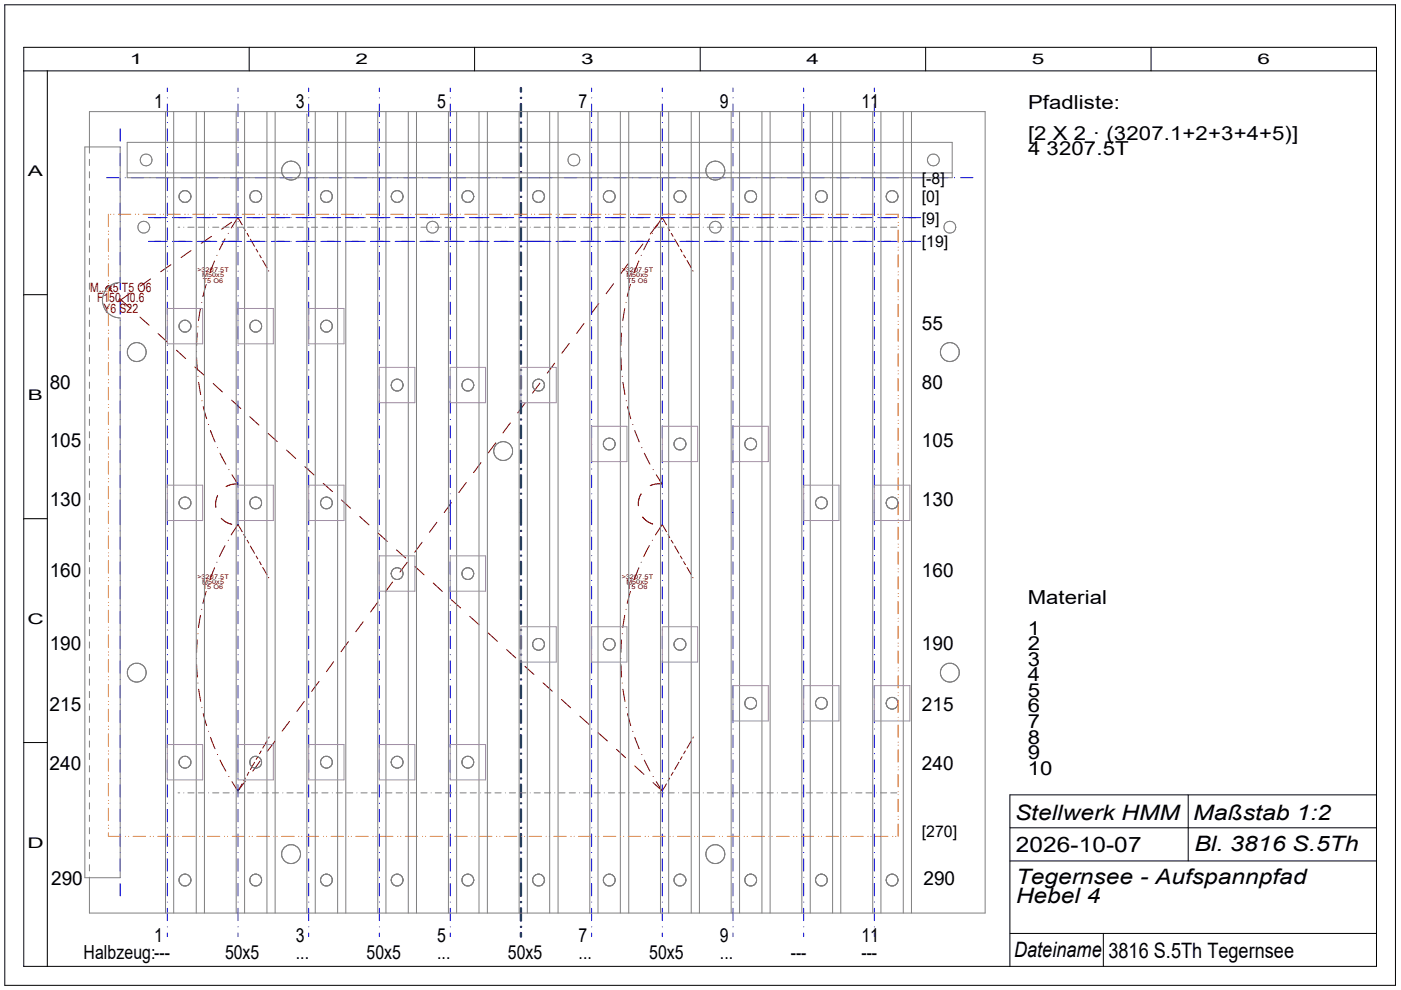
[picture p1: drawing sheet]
<svg xmlns="http://www.w3.org/2000/svg" width="297mm" height="210mm" viewBox="0 0 297 210" stroke-linecap="round" stroke-linejoin="round" font-family="sans-serif">
<g fill="none" stroke="#000" stroke-width=".21">
<path d="M1 1h294.9v207.9h-294.9zM5 10h286.8v194.9h-286.8zM5 15h286.8M10 15v189.9M52.8 10v5M100.6 10v5M148.5 10v5M196.3 10v5M244 10v5M5 62.5h5M5 110h5M5 157.4h5"/>
<path d="M214.1 175.5h77.7M251.9 168.5v14M291.8 168.5h-77.7v36.4M214.1 182.5h77.7M214.1 197.9h77.7M233.9 197.9v7"/>
</g>
<g fill="none" stroke="#00f" stroke-width=".21">
<path d="M35.5 18.7v.7M50.5 18.7v.7M65.4 18.7v.7M80.4 18.7v.7M95.5 18.7v.7M125.4 18.7v.7M140.4 18.7v.7M155.4 18.7v.7M170.4 18.7v.7M185.4 18.7v.7M22.6 37.7h2.6M25.5 27.3v2.6"/>
<path d="M25.5 32.6v2.6M25.5 37.8v2.6M25.5 36.5h.1M25.5 31.2h.1M26.5 37.7h.1M27.9 37.7h2.6M31.8 37.7h.1M33.1 37.7h2.6M35.5 36.5h.1M35.5 31.2h.1M35.5 22.1v2.6M35.5 27.3v2.6"/>
<path d="M35.5 32.6v2.6M35.5 37.8v2.6M35.5 26h.1M35.5 20.7h.1M37 37.7h.1M38.4 37.7h2.6M42.3 37.7h.1M43.6 37.7h2.6M47.5 37.7h.1M48.8 37.7h2.7M50.5 36.5h.1M50.5 31.2h.1"/>
<path d="M50.5 26h.1M50.5 20.7h.1M50.5 22.1v2.6M50.5 27.3v2.6M50.5 32.6v2.6M50.5 37.8v2.6M52.8 37.7h.1M54.1 37.7h2.6M58 37.7h.1M59.3 37.7h2.7M63.3 37.7h.1M64.6 37.7h2.6"/>
<path d="M65.4 36.5h.1M65.4 31.2h.1M65.4 26h.1M65.4 20.7h.1M65.4 22.1v2.6M65.4 27.3v2.6M65.4 32.6v2.6M65.4 37.8v2.6M68.5 37.7h.1M69.8 37.7h2.7M73.8 37.7h.1M75.1 37.7h2.6"/>
<path d="M79 37.7h.1M80.3 37.7h2.7M80.4 36.5h.1M80.4 31.2h.1M80.4 26h.1M80.4 20.7h.1M80.4 22.1v2.6M80.4 27.3v2.6M80.4 32.6v2.6M80.4 37.8v2.6M84.3 37.7h.1M85.6 37.7h2.6"/>
<path d="M89.5 37.7h.1M90.8 37.7h2.7M94.8 37.7h.1M95.5 36.5h.1M95.5 31.2h.1M95.5 26h.1M95.5 20.7h.1M95.5 22.1v2.6M95.5 27.3v2.6M95.5 32.6v2.6M95.5 37.8v2.6M96.1 37.7h2.6"/>
<path d="M100 37.7h.1M101.3 37.7h2.6M105.2 37.7h.1M106.5 37.7h2.7M110.5 37.7h.1M111.8 37.7h5.2M118.4 37.7h.1M119.7 37.7h2.6M123.6 37.7h.1M124.9 37.7h2.6M125.4 36.5h.1M125.4 31.2h.1"/>
<path d="M125.4 26h.1M125.4 20.7h.1M125.4 22.1v2.6M125.4 27.3v2.6M125.4 32.6v2.6M125.4 37.8v2.6M128.9 37.7h.1M130.2 37.7h2.6M134.1 37.7h.1M135.4 37.7h2.6M139.4 37.7h.1M140.4 36.5h.1"/>
<path d="M140.4 31.2h.1M140.4 26h.1M140.4 20.7h.1M140.4 22.1v2.6M140.4 27.3v2.6M140.4 32.6v2.6M140.4 37.8v2.6M140.7 37.7h2.6M144.6 37.7h.1M145.9 37.7h2.6M149.9 37.7h.1M151.2 37.7h2.6"/>
<path d="M155.1 37.7h.1M155.4 36.5h.1M155.4 31.2h.1M155.4 26h.1M155.4 20.7h.1M155.4 22.1v2.6M155.4 27.3v2.6M155.4 32.6v2.6M155.4 37.8v2.6M156.4 37.7h2.6M160.4 37.7h.1M161.7 37.7h2.6"/>
<path d="M165.6 37.7h.1M166.9 37.7h2.6M170.4 36.5h.1M170.4 31.2h.1M170.4 26h.1M170.4 20.7h.1M170.4 22.1v2.6M170.4 27.3v2.6M170.4 32.6v2.6M170.4 37.8v2.6M170.9 37.7h.1M172.2 37.7h2.6"/>
<path d="M176.1 37.7h.1M177.4 37.7h2.6M181.4 37.7h.1M182.7 37.7h2.6M185.4 36.5h.1M185.4 31.2h.1M185.4 26h.1M185.4 20.7h.1M185.4 22.1v2.6M185.4 27.3v2.6M185.4 32.6v2.6M185.4 37.8v2.6"/>
<path d="M186.6 37.7h.1M187.9 37.7h2.6M191.9 37.7h.1M193.2 37.7h2.6M197.1 37.7h.1M198.4 37.7h2.6M202.3 37.7h.1M203.7 37.7h2.6M25.5 43.1v2.6M25.5 48.3v2.6M25.5 53.6v2.6M25.5 58.8v2.6"/>
<path d="M25.5 57.5h.1M25.5 52.2h.1M25.5 47h.1M25.5 41.7h.1M31.5 46.1h3.8M31.5 51.2h3.8M35.4 46.1h.1M35.4 51.2h.1M35.5 57.5h.1M35.5 52.2h.1M35.5 47h.1M35.5 41.7h.1"/>
<path d="M35.5 43.1v2.6M35.5 48.3v2.6M35.5 53.6v2.6M35.5 58.8v2.6M36.6 46.1h.1M36.6 51.2h.1M36.7 46.1h3.8M36.7 51.2h3.8M40.7 46.1h.1M40.7 51.2h.1M41.8 46.1h.1M41.8 51.2h.1"/>
<path d="M42 46.1h3.8M42 51.2h3.8M45.9 46.1h.1M45.9 51.2h.1M47.1 46.1h.1M47.1 51.2h.1M47.2 46.1h3.8M47.2 51.2h3.8M50.5 57.5h.1M50.5 52.2h.1M50.5 47h.1M50.5 41.7h.1"/>
<path d="M50.5 43.1v2.6M50.5 48.3v2.6M50.5 53.6v2.6M50.5 58.8v2.6M51.2 46.1h.1M51.2 51.2h.1M52.3 46.1h.1M52.3 51.2h.1M52.5 46.1h3.7M52.5 51.2h3.7M56.4 46.1h.1M56.4 51.2h.1"/>
<path d="M57.5 46.1h.1M57.5 51.2h.1M57.7 46.1h3.8M57.7 51.2h3.8M61.7 46.1h.1M61.7 51.2h.1M62.8 46.1h.1M62.8 51.2h.1M63 46.1h3.7M63 51.2h3.7M65.4 57.5h.1M65.4 52.2h.1"/>
<path d="M65.4 47h.1M65.4 41.7h.1M65.4 43.1v2.6M65.4 48.3v2.6M65.4 53.6v2.6M65.4 58.8v2.6M66.9 46.1h.1M66.9 51.2h.1M68 46.1h.1M68 51.2h.1M68.2 46.1h3.8M68.2 51.2h3.8"/>
<path d="M72.1 46.1h.1M72.1 51.2h.1M73.3 46.1h.1M73.3 51.2h.1M73.4 46.1h3.8M73.4 51.2h3.8M77.4 46.1h.1M77.4 51.2h.1M78.5 46.1h.1M78.5 51.2h.1M78.7 46.1h3.8M78.7 51.2h3.8"/>
<path d="M80.4 57.5h.1M80.4 52.2h.1M80.4 47h.1M80.4 41.7h.1M80.4 43.1v2.6M80.4 48.3v2.6M80.4 53.6v2.6M80.4 58.8v2.6M82.6 46.1h.1M82.6 51.2h.1M83.8 46.1h.1M83.8 51.2h.1"/>
<path d="M83.9 46.1h3.8M83.9 51.2h3.8M87.9 46.1h.1M87.9 51.2h.1M89 46.1h.1M89 51.2h.1M89.2 46.1h3.8M89.2 51.2h3.8M93.1 46.1h.1M93.1 51.2h.1M94.3 46.1h.1M94.3 51.2h.1"/>
<path d="M94.4 46.1h3.8M94.4 51.2h3.8M95.5 57.5h.1M95.5 52.2h.1M95.5 47h.1M95.5 41.7h.1M95.5 43.1v2.6M95.5 48.3v2.6M95.5 53.6v2.6M95.5 58.8v2.6M98.4 46.1h.1M98.4 51.2h.1"/>
<path d="M99.5 46.1h.1M99.5 51.2h.1M99.7 46.1h3.8M99.7 51.2h3.8M103.6 46.1h.1M103.6 51.2h.1M104.8 46.1h.1M104.8 51.2h.1M104.9 46.1h3.8M104.9 51.2h3.8M108.9 46.1h.1M108.9 51.2h.1"/>
<path d="M110 46.1h.1M110 51.2h.1M110.2 46.1h6.4M110.2 51.2h6.4M116.8 46.1h.1M116.8 51.2h.1M117.9 46.1h.1M117.9 51.2h.1M118.1 46.1h3.7M118.1 51.2h3.7M122 46.1h.1M122 51.2h.1"/>
<path d="M123.1 46.1h.1M123.1 51.2h.1M123.3 46.1h3.8M123.3 51.2h3.8M125.4 57.5h.1M125.4 52.2h.1M125.4 47h.1M125.4 41.7h.1M125.4 43.1v2.6M125.4 48.3v2.6M125.4 53.6v2.6M125.4 58.8v2.6"/>
<path d="M127.3 46.1h.1M127.3 51.2h.1M128.4 46.1h.1M128.4 51.2h.1M128.6 46.1h3.7M128.6 51.2h3.7M132.5 46.1h.1M132.5 51.2h.1M133.6 46.1h.1M133.6 51.2h.1M133.8 46.1h3.8M133.8 51.2h3.8"/>
<path d="M137.7 46.1h.1M137.7 51.2h.1M138.9 46.1h.1M138.9 51.2h.1M139.1 46.1h3.7M139.1 51.2h3.7M140.4 57.5h.1M140.4 52.2h.1M140.4 47h.1M140.4 41.7h.1M140.4 43.1v2.6M140.4 48.3v2.6"/>
<path d="M140.4 53.6v2.6M140.4 58.8v2.6M143 46.1h.1M143 51.2h.1M144.1 46.1h.1M144.1 51.2h.1M144.3 46.1h3.8M144.3 51.2h3.8M148.2 46.1h.1M148.2 51.2h.1M149.4 46.1h.1M149.4 51.2h.1"/>
<path d="M149.6 46.1h3.7M149.6 51.2h3.7M153.5 46.1h.1M153.5 51.2h.1M154.6 46.1h.1M154.6 51.2h.1M154.8 46.1h3.8M154.8 51.2h3.8M155.4 57.5h.1M155.4 52.2h.1M155.4 47h.1M155.4 41.7h.1"/>
<path d="M155.4 43.1v2.6M155.4 48.3v2.6M155.4 53.6v2.6M155.4 58.8v2.6M158.7 46.1h.1M158.7 51.2h.1M159.9 46.1h.1M159.9 51.2h.1M160.1 46.1h3.7M160.1 51.2h3.7M164 46.1h.1M164 51.2h.1"/>
<path d="M165.1 46.1h.1M165.1 51.2h.1M165.3 46.1h3.7M165.3 51.2h3.7M169.2 46.1h.1M169.2 51.2h.1M170.3 46.1h.1M170.3 51.2h.1M170.4 57.5h.1M170.4 52.2h.1M170.4 47h.1M170.4 41.7h.1"/>
<path d="M170.4 43.1v2.6M170.4 48.3v2.6M170.4 53.6v2.6M170.4 58.8v2.6M170.6 46.1h3.7M170.6 51.2h3.7M174.5 46.1h.1M174.5 51.2h.1M175.6 46.1h.1M175.6 51.2h.1M175.8 46.1h3.7M175.8 51.2h3.7"/>
<path d="M179.7 46.1h.1M179.7 51.2h.1M180.8 46.1h.1M180.8 51.2h.1M181 46.1h3.8M181 51.2h3.8M185 46.1h.1M185 51.2h.1M185.4 57.5h.1M185.4 52.2h.1M185.4 47h.1M185.4 41.7h.1"/>
<path d="M185.4 43.1v2.6M185.4 48.3v2.6M185.4 53.6v2.6M185.4 58.8v2.6M186.1 46.1h.1M186.1 51.2h.1M186.3 46.1h3.7M186.3 51.2h3.7M190.2 46.1h.1M190.2 51.2h.1M191.3 46.1h.1M191.3 51.2h.1"/>
<path d="M191.5 46.1h3.7M191.5 51.2h3.7M25.5 64.1v2.5M25.5 69.3v2.6M25.5 74.5v2.6M25.5 79.8v2.6M25.5 78.4h.1M25.5 73.2h.1M25.5 67.9h.1M25.5 62.7h.1M35.5 78.4h.1M35.5 73.2h.1"/>
<path d="M35.5 62.7h.1M35.5 64.1v2.6M35.5 67.9v.1M35.5 69.3v2.6M35.5 74.5v2.6M35.5 79.8v2.6M50.5 78.4h.1M50.5 73.2h.1M50.5 62.7h.1M50.5 64.1v2.6M50.5 67.9v.1M50.5 69.3v2.6"/>
<path d="M50.5 74.5v2.6M50.5 79.8v2.6M65.4 78.4h.1M65.4 73.2h.1M65.4 62.7h.1M65.4 64.1v2.6M65.4 67.9v.1M65.4 69.3v2.6M65.4 74.5v2.6M65.4 79.8v2.6M80.4 78.4h.1M80.4 73.2h.1"/>
<path d="M80.4 62.7h.1M80.4 64.1v2.6M80.4 67.9v.1M80.4 69.3v2.6M80.4 74.5v2.6M80.4 79.8v2.6M95.5 78.4h.1M95.5 73.2h.1M95.5 62.7h.1M95.5 64.1v2.6M95.5 67.9v.1M95.5 69.3v2.6"/>
<path d="M95.5 74.5v2.6M95.5 79.8v2.6M125.4 78.4h.1M125.4 73.2h.1M125.4 62.7h.1M125.4 64.1v2.6M125.4 67.9v.1M125.4 69.3v2.6M125.4 74.5v2.6M125.4 79.8v2.6M140.4 78.4h.1M140.4 73.2h.1"/>
<path d="M140.4 62.7h.1M140.4 64.1v2.6M140.4 67.9v.1M140.4 69.3v2.6M140.4 74.5v2.6M140.4 79.8v2.6M155.4 78.4h.1M155.4 73.2h.1M155.4 62.7h.1M155.4 64.1v2.6M155.4 67.9v.1M155.4 69.3v2.6"/>
<path d="M155.4 74.5v2.6M155.4 79.8v2.6M170.4 78.4h.1M170.4 73.2h.1M170.4 62.7h.1M170.4 64.1v2.6M170.4 67.9v.1M170.4 69.3v2.6M170.4 74.5v2.6M170.4 79.8v2.6M185.4 78.4h.1M185.4 73.2h.1"/>
<path d="M185.4 62.7h.1M185.4 64.1v2.6M185.4 67.9v.1M185.4 69.3v2.6M185.4 74.5v2.6M185.4 79.8v2.6M25.5 85v2.6M25.5 90.3v2.6M25.5 95.5v2.6M25.5 99.4h.1M25.5 94.2h.1M25.5 88.9h.1"/>
<path d="M25.5 83.7h.1M35.5 99.4h.1M35.5 94.2h.1M35.5 88.9h.1M35.5 83.7h.1M35.5 85v2.6M35.5 90.3v2.6M35.5 95.5v2.6M50.5 99.4h.1M50.5 94.2h.1M50.5 88.9h.1M50.5 83.7h.1"/>
<path d="M50.5 85v2.6M50.5 90.3v2.6M50.5 95.5v2.6M65.4 99.4h.1M65.4 94.2h.1M65.4 88.9h.1M65.4 83.7h.1M65.4 85v2.6M65.4 90.3v2.6M65.4 95.5v2.6M80.4 99.4h.1M80.4 94.2h.1"/>
<path d="M80.4 88.9h.1M80.4 83.7h.1M80.4 85v2.6M80.4 90.3v2.6M80.4 95.5v2.6M95.5 99.4h.1M95.5 94.2h.1M95.5 88.9h.1M95.5 83.7h.1M95.5 85v2.6M95.5 90.3v2.6M95.5 95.5v2.6"/>
<path d="M125.4 99.4h.1M125.4 94.2h.1M125.4 88.9h.1M125.4 83.7h.1M125.4 85v2.6M125.4 90.3v2.6M125.4 95.5v2.6M140.4 99.4h.1M140.4 94.2h.1M140.4 88.9h.1M140.4 83.7h.1M140.4 85v2.6"/>
<path d="M140.4 90.3v2.6M140.4 95.5v2.6M155.4 99.4h.1M155.4 94.2h.1M155.4 88.9h.1M155.4 83.7h.1M155.4 85v2.6M155.4 90.3v2.6M155.4 95.5v2.6M170.4 99.4h.1M170.4 94.2h.1M170.4 88.9h.1"/>
<path d="M170.4 83.7h.1M170.4 85v2.6M170.4 90.3v2.6M170.4 95.5v2.6M185.4 99.4h.1M185.4 94.2h.1M185.4 88.9h.1M185.4 83.7h.1M185.4 85v2.6M185.4 90.3v2.6M185.4 95.5v2.6M25.5 100.8v2.6"/>
<path d="M25.5 106v5.3M25.5 113.9v2.6M25.5 119.1v2.7M25.5 104.7h.1M25.5 112.6h.1M25.5 117.8h.1M35.5 104.7h.1M35.5 112.6h.1M35.5 117.8h.1M35.5 100.8v2.6M35.5 106v5.3M35.5 113.9v2.6"/>
<path d="M35.5 119.1v2.7M50.5 104.7h.1M50.5 112.6h.1M50.5 117.8h.1M50.5 100.8v2.6M50.5 106v5.3M50.5 113.9v2.6M50.5 119.1v2.7M65.4 104.7h.1M65.4 112.6h.1M65.4 117.8h.1M65.4 100.8v2.6"/>
<path d="M65.4 106v5.3M65.4 113.9v2.6M65.4 119.1v2.7M80.4 104.7h.1M80.4 112.6h.1M80.4 117.8h.1M80.4 100.8v2.6M80.4 106v5.3M80.4 113.9v2.6M80.4 119.1v2.7M95.5 104.7h.1M95.5 112.6h.1"/>
<path d="M95.5 117.8h.1M95.5 100.8v2.6M95.5 106v5.3M95.5 113.9v2.6M95.5 119.1v2.7M125.4 104.7h.1M125.4 112.6h.1M125.4 117.8h.1M125.4 100.8v2.6M125.4 106v5.3M125.4 113.9v2.6M125.4 119.1v2.7"/>
<path d="M140.4 104.7h.1M140.4 112.6h.1M140.4 117.8h.1M140.4 100.8v2.6M140.4 106v5.3M140.4 113.9v2.6M140.4 119.1v2.7M155.4 104.7h.1M155.4 112.6h.1M155.4 117.8h.1M155.4 100.8v2.6M155.4 106v5.3"/>
<path d="M155.4 113.9v2.6M155.4 119.1v2.7M170.4 104.7h.1M170.4 112.6h.1M170.4 117.8h.1M170.4 100.8v2.6M170.4 106v5.3M170.4 113.9v2.6M170.4 119.1v2.7M185.4 104.7h.1M185.4 112.6h.1M185.4 117.8h.1"/>
<path d="M185.4 100.8v2.6M185.4 106v5.3M185.4 113.9v2.6M185.4 119.1v2.7M25.5 124.4v2.6M25.5 129.6v2.6M25.5 134.9v2.6M25.5 123.1h.1M25.5 128.3h.1M25.5 133.6h.1M25.5 138.8h.1M35.5 123.1h.1"/>
<path d="M35.5 128.3h.1M35.5 133.6h.1M35.5 138.8h.1M35.5 124.4v2.6M35.5 129.6v2.6M35.5 134.9v2.6M50.5 123.1h.1M50.5 128.3h.1M50.5 133.6h.1M50.5 138.8h.1M50.5 124.4v2.6M50.5 129.6v2.6"/>
<path d="M50.5 134.9v2.6M65.4 123.1h.1M65.4 128.3h.1M65.4 133.6h.1M65.4 138.8h.1M65.4 124.4v2.6M65.4 129.6v2.6M65.4 134.9v2.6M80.4 123.1h.1M80.4 128.3h.1M80.4 133.6h.1M80.4 138.8h.1"/>
<path d="M80.4 124.4v2.6M80.4 129.6v2.6M80.4 134.9v2.6M95.5 123.1h.1M95.5 128.3h.1M95.5 133.6h.1M95.5 138.8h.1M95.5 124.4v2.6M95.5 129.6v2.6M95.5 134.9v2.6M125.4 123.1h.1M125.4 128.3h.1"/>
<path d="M125.4 133.6h.1M125.4 138.8h.1M125.4 124.4v2.6M125.4 129.6v2.6M125.4 134.9v2.6M140.4 123.1h.1M140.4 128.3h.1M140.4 133.6h.1M140.4 138.8h.1M140.4 124.4v2.6M140.4 129.6v2.6M140.4 134.9v2.6"/>
<path d="M155.4 123.1h.1M155.4 128.3h.1M155.4 133.6h.1M155.4 138.8h.1M155.4 124.4v2.6M155.4 129.6v2.6M155.4 134.9v2.6M170.4 123.1h.1M170.4 128.3h.1M170.4 133.6h.1M170.4 138.8h.1M170.4 124.4v2.6"/>
<path d="M170.4 129.6v2.6M170.4 134.9v2.6M185.4 123.1h.1M185.4 128.3h.1M185.4 133.6h.1M185.4 138.8h.1M185.4 124.4v2.6M185.4 129.6v2.6M185.4 134.9v2.6M25.5 140.1v2.6M25.5 145.4v2.6M25.5 150.6v2.6"/>
<path d="M25.5 155.9v2.6M25.5 144.1h.1M25.5 149.3h.1M25.5 154.6h.1M25.5 159.8h.1M35.5 144.1h.1M35.5 149.3h.1M35.5 154.6h.1M35.5 159.8h.1M35.5 140.1v2.6M35.5 145.4v2.6M35.5 150.6v2.6"/>
<path d="M35.5 155.9v2.6M50.5 144.1h.1M50.5 149.3h.1M50.5 154.6h.1M50.5 159.8h.1M50.5 140.1v2.6M50.5 145.4v2.6M50.5 150.6v2.6M50.5 155.9v2.6M65.4 144.1h.1M65.4 149.3h.1M65.4 154.6h.1"/>
<path d="M65.4 159.8h.1M65.4 140.1v2.6M65.4 145.4v2.6M65.4 150.6v2.6M65.4 155.9v2.6M80.4 144.1h.1M80.4 149.3h.1M80.4 154.6h.1M80.4 159.8h.1M80.4 140.1v2.6M80.4 145.4v2.6M80.4 150.6v2.6"/>
<path d="M80.4 155.9v2.6M95.5 144.1h.1M95.5 149.3h.1M95.5 154.6h.1M95.5 159.8h.1M95.5 140.1v2.6M95.5 145.4v2.6M95.5 150.6v2.6M95.5 155.9v2.6M125.4 144.1h.1M125.4 149.3h.1M125.4 154.6h.1"/>
<path d="M125.4 159.8h.1M125.4 140.1v2.6M125.4 145.4v2.6M125.4 150.6v2.6M125.4 155.9v2.6M140.4 144.1h.1M140.4 149.3h.1M140.4 154.6h.1M140.4 159.8h.1M140.4 140.1v2.6M140.4 145.4v2.6M140.4 150.6v2.6"/>
<path d="M140.4 155.9v2.6M155.4 144.1h.1M155.4 149.3h.1M155.4 154.6h.1M155.4 159.8h.1M155.4 140.1v2.6M155.4 145.4v2.6M155.4 150.6v2.6M155.4 155.9v2.6M170.4 144.1h.1M170.4 149.3h.1M170.4 154.6h.1"/>
<path d="M170.4 159.8h.1M170.4 140.1v2.6M170.4 145.4v2.6M170.4 150.6v2.6M170.4 155.9v2.6M185.4 144.1h.1M185.4 149.3h.1M185.4 154.6h.1M185.4 159.8h.1M185.4 140.1v2.6M185.4 145.4v2.6M185.4 150.6v2.6"/>
<path d="M185.4 155.9v2.6M25.5 161.1v2.6M25.5 166.4v2.6M25.5 170.3h.1M25.5 171.6v2.6M25.5 176.8v2.7M25.5 165.1h.1M25.5 175.5h.1M35.5 165.1h.1M35.5 175.5h.1M35.5 161.1v2.6M35.5 166.4v2.6"/>
<path d="M35.5 171.6v2.6M35.5 176.8v2.7M35.5 170.3h.1M50.5 165.1h.1M50.5 175.5h.1M50.5 170.3h.1M50.5 161.1v2.6M50.5 166.4v2.6M50.5 171.6v2.6M50.5 176.8v2.7M65.4 165.1h.1M65.4 175.5h.1"/>
<path d="M65.4 170.3h.1M65.4 161.1v2.6M65.4 166.4v2.6M65.4 171.6v2.6M65.4 176.8v2.7M80.4 165.1h.1M80.4 175.5h.1M80.4 170.3h.1M80.4 161.1v2.6M80.4 166.4v2.6M80.4 171.6v2.6M80.4 176.8v2.7"/>
<path d="M95.5 165.1h.1M95.5 175.5h.1M95.5 170.3h.1M95.5 161.1v2.6M95.5 166.4v2.6M95.5 171.6v2.6M95.5 176.8v2.7M125.4 165.1h.1M125.4 175.5h.1M125.4 170.3h.1M125.4 161.1v2.6M125.4 166.4v2.6"/>
<path d="M125.4 171.6v2.6M125.4 176.8v2.7M140.4 165.1h.1M140.4 175.5h.1M140.4 170.3h.1M140.4 161.1v2.6M140.4 166.4v2.6M140.4 171.6v2.6M140.4 176.8v2.7M155.4 165.1h.1M155.4 175.5h.1M155.4 170.3h.1"/>
<path d="M155.4 161.1v2.6M155.4 166.4v2.6M155.4 171.6v2.6M155.4 176.8v2.7M170.4 165.1h.1M170.4 175.5h.1M170.4 170.3h.1M170.4 161.1v2.6M170.4 166.4v2.6M170.4 171.6v2.6M170.4 176.8v2.7M185.4 165.1h.1"/>
<path d="M185.4 175.5h.1M185.4 170.3h.1M185.4 161.1v2.6M185.4 166.4v2.6M185.4 171.6v2.6M185.4 176.8v2.7M25.5 182.1v2.6M25.5 187.3v2.6M25.5 180.8h.1M25.5 186h.1M35.5 180.8h.1M35.5 186h.1"/>
<path d="M35.5 182.1v2.6M35.5 187.3v2.6M35.5 192.6v2.6M35.5 197.8v.8M35.5 191.3h.1M35.5 196.5h.1M50.5 180.8h.1M50.5 186h.1M50.5 191.3h.1M50.5 196.5h.1M50.5 182.1v2.6M50.5 187.3v2.6"/>
<path d="M50.5 192.6v2.6M50.5 197.8v.8M65.4 180.8h.1M65.4 186h.1M65.4 191.3h.1M65.4 196.5h.1M65.4 182.1v2.6M65.4 187.3v2.6M65.4 192.6v2.6M65.4 197.8v.8M80.4 180.8h.1M80.4 186h.1"/>
<path d="M80.4 191.3h.1M80.4 196.5h.1M80.4 182.1v2.6M80.4 187.3v2.6M80.4 192.6v2.6M80.4 197.8v.8M95.5 180.8h.1M95.5 186h.1M95.5 191.3h.1M95.5 196.5h.1M95.5 182.1v2.6M95.5 187.3v2.6"/>
<path d="M95.5 192.6v2.6M95.5 197.8v.8M125.4 180.8h.1M125.4 186h.1M125.4 191.3h.1M125.4 196.5h.1M125.4 182.1v2.6M125.4 187.3v2.6M125.4 192.6v2.6M125.4 197.8v.8M140.4 180.8h.1M140.4 186h.1"/>
<path d="M140.4 191.3h.1M140.4 196.5h.1M140.4 182.1v2.6M140.4 187.3v2.6M140.4 192.6v2.6M140.4 197.8v.8M155.4 180.8h.1M155.4 186h.1M155.4 191.3h.1M155.4 196.5h.1M155.4 182.1v2.6M155.4 187.3v2.6"/>
<path d="M155.4 192.6v2.6M155.4 197.8v.8M170.4 180.8h.1M170.4 186h.1M170.4 191.3h.1M170.4 196.5h.1M170.4 182.1v2.6M170.4 187.3v2.6M170.4 192.6v2.6M170.4 197.8v.8M185.4 180.8h.1M185.4 186h.1"/>
<path d="M185.4 191.3h.1M185.4 196.5h.1M185.4 182.1v2.6M185.4 187.3v2.6M185.4 192.6v2.6M185.4 197.8v.8"/>
</g>
<g fill="none" stroke="#808080" stroke-width=".21">
<path d="M19 32.5v-8.8h189.9v169.9h-189.9v-7.6M19 33.8v1.3M19 36.4v1.3M19 39v1.3M27 30.2h174.9v7.5h-174.9zM27 36.7h174.9M32.2 33.9h.1M35.1 23.7v169.9M36.8 23.7v169.9M41.6 23.7v169.9M43.3 23.7v169.9M50.1 23.7v169.9"/>
<path d="M51.9 23.7v169.9M56.6 23.7v169.9M58.3 23.7v169.9M60.7 37.9h.1M61.8 38.1v.1M62.3 34.2h.1M63.5 35.3v.1M63.7 36.2h.1M65.1 24.2v169.4M66.8 23.7v169.9M71.6 23.7v169.9M73.3 23.7v169.9"/>
<path d="M80.1 23.7v169.9M81.8 23.7v169.9M86.6 23.7v169.9M88.3 23.7v169.9M95.1 23.7v169.9M96.8 23.7v169.9M101.6 23.7v169.9M103.3 23.7v169.9M110.1 23.7v169.9M111.8 23.7v169.9M116.5 23.7v169.9M118.3 23.7v169.9"/>
<path d="M122.9 33.9h.1M125 23.7v169.9M126.8 23.7v169.9M131.5 23.7v169.9M133.3 23.7v169.9M140 23.7v169.9M141.8 23.7v169.9M146.6 23.7v169.9M148.3 23.7v169.9M149.8 36.9h.1M149.9 37.1h.1M152.1 38.1h.1"/>
<path d="M153.6 35.6v.1M153.7 36.2h.1M155 23.7v169.9M156.8 23.7v169.9M161.5 23.7v169.9M163.3 23.7v169.9M170 23.7v169.9M171.8 23.7v169.9M176.5 23.7v169.9M178.3 23.7v169.9M185 23.7v169.9M186.8 23.7v169.9"/>
<path d="M191.5 23.7v169.9M193.2 23.7v169.9M199.1 33.9h.1M19 41.7v1.3M19 44.3v1.3M19 46.9v1.3M19 49.5v1.3M19 52.2v1.3M19 54.8v1.3M19 57.4v1.3M25.5 59.9v-28.7h-7.5v154.9h7.5v-118.7l-1.3-.2-1.2-.7a3.8 3.8 0 0 1 0-5.7l1.3-.7 1.2-.2M31.7 48.2h.1"/>
<path d="M37.8 48.2h.3M38.9 48.2h.1M39.8 48.2h1.3M40.5 41.7h.1M42 48.2h1.3M44.2 48.2h.1M45.1 48.2h1.3M47.3 48.2h1.3M49.4 48.2h.1M50.3 48.2h1.3M52.5 48.2h1.3M54.7 48.2h.1"/>
<path d="M55.5 41.7h.1M55.6 48.2h1.3M57.7 48.2h1.4M59.9 48.2h.1M60.8 48.2h1.3M63 48.2h1.3M65.2 48.2h.1M66 48.2h1.3M68.2 48.2h1.4M70.4 41.7h.1M70.4 48.2h.1M71.3 48.2h1.3"/>
<path d="M73.5 48.2h1.3M75.6 48.2h.1M76.5 48.2h1.3M78.7 48.2h1.3M80.9 48.2h.1M81.8 48.2h1.3M84 48.2h1.3M85.5 41.7h.1M86.1 48.2h.1M87 48.2h1.3M89.2 48.2h1.3M91.4 48.2h.1"/>
<path d="M92.3 48.2h1.3M94.4 48.2h1.4M96.6 48.2h.1M97.5 48.2h1.3M99.7 48.2h1.3M100.5 41.7h.1M101.9 48.2h.1M102.8 48.2h1.3M104.9 48.2h1.4M107.1 48.2h.1M108 48.2h1.3M110.2 48.2h1.3"/>
<path d="M112.4 48.2h.1M113.2 48.2h1.4M115.4 41.7h.1M115.4 48.2h1.4M117.6 48.2h.1M118.5 48.2h1.3M120.7 48.2h1.3M122.8 48.2h.1M123.7 48.2h1.3M125.9 48.2h1.4M128.1 48.2h.1M129 48.2h1.3"/>
<path d="M130.4 41.7h.1M131.2 48.2h1.3M133.3 48.2h.1M134.2 48.2h1.3M136.4 48.2h1.3M138.6 48.2h.1M139.5 48.2h1.3M141.6 48.2h1.4M143.8 48.2h.1M144.7 48.2h1.3M145.4 41.7h.1M146.9 48.2h1.3"/>
<path d="M149.1 48.2h.1M149.9 48.2h1.4M152.1 48.2h1.4M154.3 48.2h.1M155.2 48.2h1.3M157.4 48.2h1.3M159.6 48.2h.1M160.4 41.7h.1M160.4 48.2h1.4M162.6 48.2h1.4M164.8 48.2h.1M165.7 48.2h1.3"/>
<path d="M167.9 48.2h1.3M170 48.2h.1M170.9 48.2h1.4M173.1 48.2h1.4M175.3 48.2h.1M175.4 41.7h.1M176.2 48.2h1.3M178.3 48.2h1.4M180.5 48.2h.1M181.4 48.2h1.3M183.6 48.2h1.3M185.8 48.2h.1"/>
<path d="M186.7 48.2h1.3M188.8 48.2h1.4M190.4 41.7h.1M202.6 48.2h.1M19 60v1.3M19 62.7v1.3M19 65.3v1.3M19 67.9v1.3M19 70.5v1.3M19 73.2v1.3M19 75.8v1.3M19 78.4v1.3"/>
<path d="M27.1 75.4h.1M28 72.9l-.5 .4-.5 1v.7l.2 .6 .8 .8M28 76.4h.1M28.1 72.9l.6-.3 .8 .1 1 .6 .4 .9 .1 .7-.2 .7-.5 .6a2.2 2.2 0 0 1-1.9 .4l-.3-.2M28.1 72.9h-.1M28.3 76.5h.1M30.8 73.8v.1M31 74.6h.1M40.5 69.2h.1M55.5 69.2h.1M70.4 69.2h.1M199.6 73.8v.1"/>
<path d="M199.6 75.6l-.2-1.2 .4-1 .7-.6 1.1-.2 1.1 .5 .6 .9 .1 1.1-.4 .7M199.6 75.6h.1M199.6 75.6l.8 .8 1.1 .3 .9-.3 .6-.6M200.8 72.7h.1M201.2 76.6l.1 .1M202.3 76.4h.1M203 75.8h.1M203.3 74.1v.1M203.4 74.6h.1M19 81v1.3M19 83.7v1.3M19 86.3v1.3"/>
<path d="M19 88.9v1.3M19 91.5v1.3M19 94.1v1.4M19 96.8v1.3M19 99.4v1.3M85.5 81.7h.1M100.5 81.7h.1M104.8 95v.1M106.1 93.7h.1M108.6 95v.1M108.7 95.6h.1M115.4 81.7h.1"/>
<path d="M130.4 94.1h.1M145.4 94.1h.1M160.4 94.1h.1M19 102v1.3M19 104.6v1.4M19 107.3v1.3M19 109.9v1.3M19 112.5v1.3M19 115.1v1.4M19 117.8v1.3M38 106.6h.1M53 106.6h.1"/>
<path d="M67.9 106.6h.1M172.9 106.6h.1M187.9 106.6h.1M19 120.4v1.3M19 123v1.3M19 125.6v1.3M19 128.2v1.3M19 130.9v1.3M19 133.5v1.3M19 136.1v1.3M19 138.7v1.3M82.9 121.6h.1"/>
<path d="M98 121.6h.1M112.9 136.6h.1M127.9 136.6h.1M142.9 136.6h.1M19 141.4v1.3M19 144v1.3M19 146.6v1.3M19 149.2v1.3M19 151.8v1.4M19 154.5v1.3M19 157.1v1.3M19 159.7v1.3"/>
<path d="M27.1 141.9h.1M27.2 143.5h.1M27.2 143.5l.5 .6 1 .5 1.1-.2 .7-.4 .3-.5M27.4 141.4l-.4 .9 .2 1.2M27.4 141.4l.7-.6 .5-.2 .9 .1 1.1 .7M27.4 141.4h.1M29.5 144.5h.1M30.6 141.4h.1M30.6 141.4l.4 1-.2 1.1M30.8 143.5h.1M30.9 143.2h.1M31 142.6h.1"/>
<path d="M157.9 149.1h.1M172.9 149.1h.1M187.9 149.1h.1M199.5 143.2h.1M200.8 144.5h.1M202.1 140.8h.1M203.4 142.6h.1M19 162.3v1.4M19 165v1.3M19 167.6v1.3M19 170.2v1.3M19 172.8v1.4"/>
<path d="M19 175.5v1.3M19 178.1v1.3M37.8 168.1h.3M38 161.6h.1M38.9 168.1h.1M39.8 168.1h1.3M42 168.1h1.3M44.2 168.1h.1M45.1 168.1h1.3M47.3 168.1h1.3M49.4 168.1h.1M50.3 168.1h1.3"/>
<path d="M52.5 168.1h1.3M53 161.6h.1M54.7 168.1h.1M55.6 168.1h1.3M57.7 168.1h1.4M59.9 168.1h.1M60.8 168.1h1.3M63 168.1h1.3M65.2 168.1h.1M66 168.1h1.3M67.9 161.6h.1M68.2 168.1h1.4"/>
<path d="M70.4 168.1h.1M71.3 168.1h1.3M73.5 168.1h1.3M75.6 168.1h.1M76.5 168.1h1.3M78.7 168.1h1.3M80.9 168.1h.1M81.8 168.1h1.3M82.9 161.6h.1M84 168.1h1.3M86.1 168.1h.1M87 168.1h1.3"/>
<path d="M89.2 168.1h1.3M91.4 168.1h.1M92.3 168.1h1.3M94.4 168.1h1.4M96.6 168.1h.1M97.5 168.1h1.3M98 161.6h.1M99.7 168.1h1.3M101.9 168.1h.1M102.8 168.1h1.3M104.9 168.1h1.4M107.1 168.1h.1"/>
<path d="M108 168.1h1.3M110.2 168.1h1.3M112.4 168.1h.1M113.2 168.1h1.4M115.4 168.1h1.4M117.6 168.1h.1M118.5 168.1h1.3M120.7 168.1h1.3M122.8 168.1h.1M123.7 168.1h1.3M125.9 168.1h1.4M128.1 168.1h.1"/>
<path d="M129 168.1h1.3M131.2 168.1h1.3M133.3 168.1h.1M134.2 168.1h1.3M136.4 168.1h1.3M138.6 168.1h.1M139.5 168.1h1.3M141.6 168.1h1.4M143.8 168.1h.1M144.7 168.1h1.3M146.9 168.1h1.3M149.1 168.1h.1"/>
<path d="M149.9 168.1h1.4M152.1 179.2h.1M152.1 168.1h1.4M154.3 168.1h.1M155.2 168.1h1.3M157.4 168.1h1.3M159.6 168.1h.1M160.4 168.1h1.4M162.6 168.1h1.4M164.8 168.1h.1M165.7 168.1h1.3M167.9 168.1h1.3"/>
<path d="M170 168.1h.1M170.9 168.1h1.4M173.1 168.1h1.4M175.3 168.1h.1M176.2 168.1h1.3M178.3 168.1h1.4M180.5 168.1h.1M181.4 168.1h1.3M183.6 168.1h1.3M185.8 168.1h.1M186.7 168.1h1.3M188.8 168.1h1.4"/>
<path d="M19 180.7v1.3M19 183.3v1.4M40.5 186.6h.1M55.5 186.6h.1M59.8 181.7h.1M62.3 183h.1M63.7 181.1h.1M70.4 186.6h.1M85.5 186.6h.1M100.5 186.6h.1M115.4 186.6h.1M130.4 186.6h.1"/>
<path d="M145.4 186.6h.1M149.9 180.1v.1M152.2 183h-.1M152.4 182.9h.1M153.6 181.7h.1M153.7 181.1h.1M160.4 186.6h.1M175.4 186.6h.1M190.4 186.6h.1"/>
<circle cx="31" cy="33.9" r="1.25"/>
<circle cx="61.7" cy="36.2" r="2.01"/>
<circle cx="121.7" cy="33.9" r="1.25"/>
<circle cx="151.7" cy="36.2" r="2.01"/>
<circle cx="197.9" cy="33.9" r="1.25"/>
<circle cx="30.5" cy="48.2" r="1.26"/>
<circle cx="39.2" cy="41.7" r="1.25"/>
<circle cx="54.2" cy="41.7" r="1.25"/>
<circle cx="69.2" cy="41.7" r="1.24"/>
<circle cx="84.2" cy="41.7" r="1.26"/>
<circle cx="91.7" cy="48.2" r="1.25"/>
<circle cx="99.2" cy="41.7" r="1.25"/>
<circle cx="114.2" cy="41.7" r="1.25"/>
<circle cx="129.2" cy="41.7" r="1.25"/>
<circle cx="144.2" cy="41.7" r="1.25"/>
<circle cx="151.7" cy="48.2" r="1.27"/>
<circle cx="159.2" cy="41.7" r="1.25"/>
<circle cx="174.2" cy="41.7" r="1.24"/>
<circle cx="189.1" cy="41.7" r="1.27"/>
<circle cx="201.4" cy="48.2" r="1.25"/>
<circle cx="39.2" cy="69.2" r="1.26"/>
<circle cx="54.2" cy="69.2" r="1.26"/>
<circle cx="69.2" cy="69.2" r="1.25"/>
<circle cx="84.2" cy="81.7" r="1.25"/>
<circle cx="99.2" cy="81.6" r="1.26"/>
<circle cx="106.7" cy="95.6" r="2"/>
<circle cx="114.2" cy="81.6" r="1.26"/>
<circle cx="129.2" cy="94.1" r="1.25"/>
<circle cx="144.2" cy="94.1" r="1.25"/>
<circle cx="159.1" cy="94.1" r="1.27"/>
<circle cx="39.2" cy="106.6" r="1.25"/>
<circle cx="54.2" cy="106.6" r="1.25"/>
<circle cx="69.2" cy="106.6" r="1.25"/>
<circle cx="174.1" cy="106.6" r="1.25"/>
<circle cx="189.1" cy="106.6" r="1.26"/>
<circle cx="84.2" cy="121.6" r="1.25"/>
<circle cx="99.2" cy="121.6" r="1.25"/>
<circle cx="114.2" cy="136.6" r="1.25"/>
<circle cx="129.2" cy="136.6" r="1.26"/>
<circle cx="144.2" cy="136.6" r="1.26"/>
<circle cx="159.2" cy="149.1" r="1.25"/>
<circle cx="174.1" cy="149.1" r="1.25"/>
<circle cx="189.1" cy="149.1" r="1.26"/>
<circle cx="201.4" cy="142.6" r="1.99"/>
<circle cx="39.2" cy="161.6" r="1.24"/>
<circle cx="54.2" cy="161.6" r="1.26"/>
<circle cx="69.2" cy="161.6" r="1.25"/>
<circle cx="84.2" cy="161.6" r="1.26"/>
<circle cx="99.2" cy="161.6" r="1.25"/>
<circle cx="39.2" cy="186.6" r="1.26"/>
<circle cx="54.2" cy="186.6" r="1.26"/>
<circle cx="61.7" cy="181.1" r="2.01"/>
<circle cx="69.2" cy="186.6" r="1.25"/>
<circle cx="84.2" cy="186.6" r="1.25"/>
<circle cx="99.2" cy="186.6" r="1.26"/>
<circle cx="114.2" cy="186.6" r="1.25"/>
<circle cx="129.2" cy="186.6" r="1.26"/>
<circle cx="144.2" cy="186.6" r="1.26"/>
<circle cx="151.7" cy="181.1" r="2.01"/>
<circle cx="159.2" cy="186.6" r="1.26"/>
<circle cx="174.2" cy="186.6" r="1.25"/>
<circle cx="189.2" cy="186.6" r="1.25"/>
</g>
<g fill="none" stroke="#800000" stroke-width=".21">
<path d="M31.9 59.1l-2.1 1.6M36.2 56.1l-2.1 1.5M40.5 53.1l-2.1 1.5M44.1 59.1h.1M44.8 50.1l-2.1 1.5M45.5 55.4l-1 2.4M46 54.1h.1M47.7 50.6l-1.2 2.4M48.4 49.5h.1M49.1 47.1l-2.1 1.5M51.3 47.7l-.8-1.6-1.5 2.2M51.7 48.3l.3 .6"/>
<path d="M52.4 49.5l.3 .6M53.1 50.7l.9 1.5M54.3 52.8l.3 .6M55 54.1l.4 .6M55.7 55.2l.9 1.6M56.9 57.4l.1 .1M133.2 55.9l-1.6 2.1M134.1 59.1h.1M135.5 55.4l-1 2.4M135.9 54.1h.1M136.3 51.7l-1.6 2.1M137.7 50.6l-1.2 2.4"/>
<path d="M138.3 49.5h.1M139.4 47.5l-1.5 2.1M141.3 47.7l-.9-1.6-1.4 2.2M141.6 48.3l.4 .6M142.3 49.5l.4 .6M143 50.7l.9 1.5M144.3 52.8l.3 .6M144.9 54.1l.4 .6M145.7 55.2l.9 1.6M146.9 57.4v.1M22.5 61.3v-.4l.3-.2h.4a.54 .54 0 0 1 .3 .5 .54 .54 0 0 1-.3 .4h-.1M23 61.2l.8 .7"/>
<path d="M25.8 63.7l1.9 1.7M27.6 62.1l-2.1 1.6M29.7 67.2l1.9 1.8M33.5 70.7l2 1.8M37.4 74.3l2 1.7M41.3 77.8l2 1.7M41.7 74.5h.1M41.7 75.9l.1 2.6M41.8 70.6l-.1 2.6M41.9 69.3h.1M41.9 79.8h.1M42.5 65.4l-.4 2.6"/>
<path d="M42.8 64.1h.1M43.7 60.3l-.7 2.5M117.6 77l-1.6 2.1M120.7 72.8l-1.6 2.1M123.8 68.6l-1.5 2.1M127 64.3l-1.6 2.2M130.1 60.2l-1.6 2.1M131.6 74.5h.1M131.7 75.9l.1 2.6M131.8 70.6l-.1 2.6M131.9 69.3h.1M131.9 79.8h.1"/>
<path d="M132.5 65.4l-.5 2.6M132.7 64.1h.1M133.7 60.3l-.7 2.5M42.1 81.1l.4 2.6M42.8 85h.1M43.1 86.2l.7 2.6M44.2 90h.1M44.6 91.3l1 2.4M45.2 81.3l2 1.8M46.1 94.9h.1M46.6 96.1l1.3 2.3M48.5 99.6h.1"/>
<path d="M49.1 84.8l2 1.8M53 88.3l1.9 1.8M56.9 91.9l1.9 1.7M60.7 95.4l2 1.8M64.6 98.9l2 1.8M102 98.1l-1.6 2.1M105.1 93.9l-1.6 2.1M108.2 89.7l-1.6 2.1M111.3 85.5l-1.5 2M114.5 81.2l-1.6 2.2M132.1 81.1l.4 2.6M132.8 85h.1"/>
<path d="M133.1 86.2l.6 2.6M134.2 90h.1M134.6 91.3l.9 2.4M136.1 94.9h.1M136.6 96.1l1.2 2.3M138.5 99.6h.1M46 119.2h.1M46.1 105v.1a4.1 4.1 0 0 0-.3 2.3v.2M46.9 109.9l1.3 1 .9 .3M47.7 115.7l-1.2 2.3M48.4 114.6h.1M49.2 100.7l1.3 1.9a4.3 4.3 0 0 0-2.4 .5l-.2 .1"/>
<path d="M51.3 112.7l-.8-1.5-1.5 2.2M51.7 113.3l.3 .7M52.4 114.6l.3 .5M53.1 115.8l.9 1.5M54.3 117.9l.3 .6M55 119.1l.4 .6M68.5 102.5l2 1.7M72.4 106l1.9 1.8M76.3 109.5l1.9 1.8M80.2 113l1.9 1.8M84.1 116.6l1.9 1.7M86.4 119.2l-1.6 2.1"/>
<path d="M89.5 115l-1.6 2.1M92.6 110.7l-1.5 2.2M95.7 106.6l-1.5 2.1M98.8 102.3l-1.5 2.1M135.9 119.2h.1M135.9 104.7l-.5 1.2-.1 1.3M136.3 109.6l.9 1 1.2 .5M137.7 115.7l-1.2 2.3M138.3 114.6h.1M139.1 100.7l1.3 1.9h-1.4l-1.1 .4M141.3 112.7l-.9-1.5-1.4 2.2M141.6 113.3l.4 .7"/>
<path d="M142.3 114.6l.4 .5M143 115.8l.9 1.5M144.3 117.9l.3 .6M144.9 119.1l.4 .6M41.7 139.6h.1M41.8 135.7l-.1 2.6M41.9 134.4h.1M42.5 130.5l-.4 2.6M42.8 129.2h.1M43.7 125.4l-.7 2.5M44.1 124.1h.1M45.5 120.4l-1 2.5"/>
<path d="M55.7 120.3l.9 1.5M56.9 122.4l.1 .1M73.9 136.1l-1.6 2.1M77 131.8l-1.6 2.1M80.1 127.6l-1.5 2.2M83.2 123.4l-1.5 2.1M88 120.1l1.9 1.8M91.9 123.6l1.9 1.8M95.7 127.2l2 1.7M99.6 130.7l2 1.8M103.5 134.2l1.9 1.8M107.4 137.7l1.9 1.8"/>
<path d="M131.6 139.6h.1M131.8 135.7l-.1 2.6M131.9 134.4h.1M132.5 130.5l-.5 2.6M132.7 129.2h.1M133.7 125.4l-.7 2.5M134.1 124.1h.1M135.5 120.4l-1 2.5M145.7 120.3l.9 1.5M146.9 122.4v.1M41.7 140.9l.1 2.7M41.9 144.8h.1"/>
<path d="M42.1 146.1l.4 2.6M42.8 150h.1M43.1 151.3l.7 2.5M44.2 155.1h.1M44.6 156.3l1 2.4M46.1 160h.1M55.4 159.2l-.4 .6M56.6 157.1l-.9 1.5M57.1 156.3l-.2 .2M58.3 157.1l-1.6 2.2M61.4 153l-1.6 2M64.5 148.7l-1.6 2.1"/>
<path d="M67.6 144.5l-1.5 2.1M70.7 140.3l-1.5 2.1M111.3 141.3l1.9 1.7M115.1 144.8l2 1.8M119 148.3l2 1.8M122.9 151.8l2 1.8M126.8 155.4l2 1.7M130.7 158.9l1.9 1.8M131.7 140.9l.1 2.7M131.9 144.8h.1M132.1 146.1l.4 2.6M132.8 150h.1"/>
<path d="M133.1 151.3l.6 2.5M134.2 155.1h.1M134.6 156.3l.9 2.4M136.1 160h.1M145.3 159.2l-.4 .6M146.6 157.1l-.9 1.5M147 156.3l-.1 .2M46.6 161.2l1.3 2.3M48.5 164.6h.1M49.2 165.7l1.3 2M51.3 166.2l-.8 1.5M52 165.6l-1.5 2.1"/>
<path d="M52 165l-.3 .6M52.7 163.7l-.3 .7M54 161.6l-.9 1.6M54.6 160.4l-.3 .6M55.2 161.4l-1.6 2.1M134.6 162.4l1.9 1.8M136.6 161.2l1.2 2.3M138.5 165.9l1.9 1.8M138.5 164.6h.1M139.1 165.7l1.3 2M141.3 166.2l-.9 1.5M142 165l-.4 .6"/>
<path d="M142.7 163.7l-.4 .7M143.9 161.6l-.9 1.6M144.6 160.4l-.3 .6"/>
<circle cx="25.5" cy="63.6" r=".25"/>
</g>
<g fill="none" stroke="#004080" stroke-width=".51">
<path d="M110.4 18.7v.7M110.4 22.1v2.6M110.4 27.3v2.6M110.4 32.6v2.6M110.4 37.8v2.6M110.4 36.5h.1M110.4 31.2h.1M110.4 26h.1M110.4 20.7h.1M110.4 43.1v2.6M110.4 48.3v2.6M110.4 53.6v2.6"/>
<path d="M110.4 58.8v2.6M110.4 57.5h.1M110.4 52.2h.1M110.4 47h.1M110.4 41.7h.1M110.4 64.1v2.6M110.4 67.9v.1M110.4 69.3v2.6M110.4 74.5v2.6M110.4 79.8v2.6M110.4 78.4h.1M110.4 73.2h.1"/>
<path d="M110.4 62.7h.1M110.4 85v2.6M110.4 90.3v2.6M110.4 95.5v2.6M110.4 99.4h.1M110.4 94.2h.1M110.4 88.9h.1M110.4 83.7h.1M110.4 100.8v2.6M110.4 106v5.3M110.4 113.9v2.6M110.4 119.1v2.7"/>
<path d="M110.4 104.7h.1M110.4 112.6h.1M110.4 117.8h.1M110.4 124.4v2.6M110.4 129.6v2.6M110.4 134.9v2.6M110.4 123.1h.1M110.4 128.3h.1M110.4 133.6h.1M110.4 138.8h.1M110.4 140.1v2.6M110.4 145.4v2.6"/>
<path d="M110.4 150.6v2.6M110.4 155.9v2.6M110.4 144.1h.1M110.4 149.3h.1M110.4 154.6h.1M110.4 159.8h.1M110.4 161.1v2.6M110.4 166.4v2.6M110.4 171.6v2.6M110.4 176.8v2.7M110.4 165.1h.1M110.4 170.3h.1"/>
<path d="M110.4 175.5h.1M110.4 182.1v2.6M110.4 187.3v2.6M110.4 192.6v2.6M110.4 197.8v.8M110.4 180.8h.1M110.4 186h.1M110.4 191.3h.1M110.4 196.5h.1"/>
</g>
<g fill="none" stroke="#ff8000" stroke-width=".21">
<path d="M23 45.4v2.6M23 50.7v2.6M23 55.9v2.6M23 49h.1M23 49.7h.1M23 54.3h.1M23 54.9h.1M23 59.5h.1M23.4 45.4h.1M24.1 45.4h.1M25.1 45.4h2.6M28.7 45.4h.1"/>
<path d="M29.4 45.4h.1M30.3 45.4h2.7M33.9 45.4h.1M34.6 45.4h.1M35.6 45.4h2.6M39.2 45.4h.1M39.9 45.4h.1M40.8 45.4h2.7M44.4 45.4h.1M45.1 45.4h.1M46.1 45.4h2.6M49.7 45.4h.1"/>
<path d="M50.4 45.4h.1M51.3 45.4h2.7M54.9 45.4h.1M55.6 45.4h.1M56.6 45.4h2.6M60.2 45.4h.1M60.8 45.4h.1M61.8 45.4h2.7M65.4 45.4h.1M66.1 45.4h.1M67.1 45.4h2.6M70.7 45.4h.1"/>
<path d="M71.3 45.4h.1M72.3 45.4h2.7M75.9 45.4h.1M76.6 45.4h.1M77.6 45.4h2.6M81.2 45.4h.1M81.8 45.4h.1M82.8 45.4h2.7M86.4 45.4h.1M87.1 45.4h.1M88 45.4h2.7M91.7 45.4h.1"/>
<path d="M92.3 45.4h.1M93.3 45.4h2.6M96.9 45.4h.1M97.6 45.4h.1M98.5 45.4h2.7M102.2 45.4h.1M102.8 45.4h.1M103.8 45.4h2.6M107.4 45.4h.1M108.1 45.4h.1M109 45.4h2.7M112.6 45.4h.1"/>
<path d="M113.3 45.4h.1M114.3 45.4h2.6M117.9 45.4h.1M118.6 45.4h.1M119.5 45.4h2.7M123.1 45.4h.1M123.8 45.4h.1M124.8 45.4h2.6M128.4 45.4h.1M129.1 45.4h.1M130 45.4h2.7M133.6 45.4h.1"/>
<path d="M134.3 45.4h.1M135.3 45.4h2.6M138.9 45.4h.1M139.6 45.4h.1M140.5 45.4h2.7M144.1 45.4h.1M144.8 45.4h.1M145.8 45.4h2.6M149.4 45.4h.1M150.1 45.4h.1M151 45.4h2.7M154.6 45.4h.1"/>
<path d="M155.3 45.4h.1M156.3 45.4h2.6M159.9 45.4h.1M160.6 45.4h.1M161.5 45.4h2.7M165.1 45.4h.1M165.8 45.4h.1M166.8 45.4h2.6M170.4 45.4h.1M171 45.4h.1M172 45.4h2.7M175.6 45.4h.1"/>
<path d="M176.3 45.4h.1M177.3 45.4h2.6M180.9 45.4h.1M181.5 45.4h.1M182.5 45.4h2.7M186.1 45.4h.1M186.8 45.4h.1M187.8 45.4h2.6v.7M190.4 48.8v2.6M190.4 54v2.6M190.4 59.3v2.6M190.4 58.3h.1"/>
<path d="M190.4 57.7h.1M190.4 53h.1M190.4 52.4h.1M190.4 47.8h.1M190.4 47.2h.1M23 61.2v2.6M23 66.4v2.6M23 71.6v2.7M23 76.9v2.6M23 60.2h.1M23 64.8h.1M23 65.4h.1"/>
<path d="M23 70h.1M23 70.7h.1M23 75.3h.1M23 75.9h.1M190.4 64.5v2.6M190.4 68.1v.1M190.4 69.8v2.6M190.4 75v2.6M190.4 79.3h.1M190.4 78.6h.1M190.4 74h.1M190.4 73.4h.1"/>
<path d="M190.4 68.8h.1M190.4 63.5h.1M190.4 62.9h.1M23 82.1v2.7M23 87.4v2.6M23 92.6v2.6M23 97.9v2.6M23 80.5h.1M23 81.2h.1M23 85.8h.1M23 86.4h.1M23 91h.1"/>
<path d="M23 91.7h.1M23 96.3h.1M23 96.9h.1M190.4 80.3v2.6M190.4 85.5v2.6M190.4 90.8v2.6M190.4 96v2.6M190.4 99.6h.1M190.4 95h.1M190.4 94.4h.1M190.4 89.8h.1M190.4 89.1h.1"/>
<path d="M190.4 84.5h.1M190.4 83.9h.1M23 103.1v2.6M23 108.4v2.6M23 113.6v2.6M23 118.9v2.6M23 101.5h.1M23 102.2h.1M23 106.7h.1M23 107.4h.1M23 112h.1M23 112.6h.1"/>
<path d="M23 117.2h.1M23 117.9h.1M190.4 101.3v2.6M190.4 106.5v2.6M190.4 111.8v2.6M190.4 117v2.6M190.4 116h.1M190.4 115.4h.1M190.4 110.8h.1M190.4 110.1h.1M190.4 105.5h.1M190.4 104.9h.1"/>
<path d="M190.4 100.3h.1M23 124.1v2.6M23 129.4v2.6M23 134.6v2.6M23 139.9v2.6M23 122.5h.1M23 123.1h.1M23 127.7h.1M23 128.4h.1M23 133h.1M23 133.6h.1M23 138.2h.1"/>
<path d="M23 138.9h.1M190.4 122.3v2.6M190.4 127.5v2.6M190.4 132.8v2.6M190.4 138v2.6M190.4 137h.1M190.4 136.4h.1M190.4 131.7h.1M190.4 131.1h.1M190.4 126.5h.1M190.4 125.9h.1M190.4 121.2h.1"/>
<path d="M190.4 120.6h.1M23 145.1v2.6M23 150.4v2.6M23 155.6v2.6M23 143.5h.1M23 144.1h.1M23 148.7h.1M23 149.4h.1M23 154h.1M23 154.6h.1M23 159.2h.1M23 159.9h.1"/>
<path d="M190.4 143.3v2.6M190.4 148.5v2.6M190.4 153.7v2.6M190.4 159v2.6M190.4 158h.1M190.4 157.4h.1M190.4 152.7h.1M190.4 152.1h.1M190.4 147.5h.1M190.4 146.9h.1M190.4 142.2h.1M190.4 141.6h.1"/>
<path d="M23 176.6v.7h2.6M23 160.9v2.6M23 166.1v2.6M23 171.4v2.6M23 164.5h.1M23 165.1h.1M23 169.7h.1M23 170.3h.1M23 175h.1M23 175.6h.1M26.6 177.3h.1M27.3 177.3h.1"/>
<path d="M28.2 177.3h2.7M31.8 177.3h.1M32.5 177.3h.1M33.5 177.3h2.6M37.1 177.3h.1M37.8 177.3h.1M38.7 177.3h2.7M42.3 177.3h.1M43 177.3h.1M44 177.3h2.6M47.6 177.3h.1M48.2 177.3h.1"/>
<path d="M49.2 177.3h2.7M52.8 177.3h.1M53.5 177.3h.1M54.5 177.3h2.6M58.1 177.3h.1M58.7 177.3h.1M59.7 177.3h2.7M63.3 177.3h.1M64 177.3h.1M65 177.3h2.6M68.6 177.3h.1M69.2 177.3h.1"/>
<path d="M70.2 177.3h2.6M73.8 177.3h.1M74.5 177.3h.1M75.4 177.3h2.7M79.1 177.3h.1M79.7 177.3h.1M80.7 177.3h2.6M84.3 177.3h.1M85 177.3h.1M85.9 177.3h2.7M89.6 177.3h.1M90.2 177.3h.1"/>
<path d="M91.2 177.3h2.6M94.8 177.3h.1M95.5 177.3h.1M96.4 177.3h2.7M100 177.3h.1M100.7 177.3h.1M101.7 177.3h2.6M105.3 177.3h.1M106 177.3h.1M106.9 177.3h2.7M110.5 177.3h.1M111.2 177.3h.1"/>
<path d="M112.2 177.3h2.6M115.8 177.3h.1M116.5 177.3h.1M117.4 177.3h2.7M121 177.3h.1M121.7 177.3h.1M122.7 177.3h2.6M126.3 177.3h.1M127 177.3h.1M127.9 177.3h2.7M131.5 177.3h.1M132.2 177.3h.1"/>
<path d="M133.2 177.3h2.6M136.8 177.3h.1M137.5 177.3h.1M138.4 177.3h2.7M142 177.3h.1M142.7 177.3h.1M143.7 177.3h2.6M147.3 177.3h.1M147.9 177.3h.1M148.9 177.3h2.6M152.5 177.3h.1M153.2 177.3h.1"/>
<path d="M154.2 177.3h2.6M157.8 177.3h.1M158.4 177.3h.1M159.4 177.3h2.6M163 177.3h.1M163.7 177.3h.1M164.7 177.3h2.6M168.3 177.3h.1M168.9 177.3h.1M169.9 177.3h2.6M173.5 177.3h.1M174.2 177.3h.1"/>
<path d="M175.1 177.3h2.7M178.8 177.3h.1M179.4 177.3h.1M180.4 177.3h2.6M184 177.3h.1M184.7 177.3h.1M185.6 177.3h2.7M189.3 177.3h.1M189.9 177.3h.1M190.4 164.2v2.6M190.4 169.5v2.6M190.4 173.1h.1"/>
<path d="M190.4 174.7v2.6M190.4 173.7h.1M190.4 168.5h.1M190.4 167.9h.1M190.4 163.2h.1M190.4 162.6h.1"/>
</g>
<g fill="none" stroke="#a08ca0" stroke-width=".21">
<path d="M35.5 65.4h7.5v7.5h-7.5zM50.5 65.4h7.5v7.5h-7.5zM65.4 65.4h7.5v7.5h-7.5zM80.4 77.9h7.6v7.5h-7.6zM95.5 77.9h7.5v7.5h-7.5zM110.4 77.9h7.5v7.5h-7.5zM125.4 90.4h7.5v7.5h-7.5zM140.4 90.4h7.5v7.5h-7.5zM155.4 90.4h7.5v7.5h-7.5zM35.5 102.9h7.5v7.5h-7.5zM50.5 102.9h7.5v7.5h-7.5zM65.4 102.9h7.5v7.5h-7.5z"/>
<path d="M80.4 117.9h7.6v7.4h-7.6zM95.5 117.9h7.5v7.4h-7.5zM170.4 102.9h7.5v7.5h-7.5zM185.4 102.9h7.5v7.5h-7.5zM110.4 132.9h7.5v7.5h-7.5zM125.4 132.9h7.5v7.5h-7.5zM140.4 132.9h7.5v7.5h-7.5zM35.5 157.9h7.5v7.5h-7.5zM50.5 157.9h7.5v7.5h-7.5zM65.4 157.9h7.5v7.5h-7.5zM80.4 157.9h7.6v7.5h-7.6zM95.5 157.9h7.5v7.5h-7.5z"/>
<path d="M155.4 145.4h7.5v7.5h-7.5zM170.4 145.4h7.5v7.5h-7.5zM185.4 145.4h7.5v7.5h-7.5z"/>
</g>
<g font-size="4.5">
<text x="215.2" y="173.8">Stellwerk HMM</text>
<text x="253" y="173.8">Maßstab 1:2</text>
<text x="215.4" y="180.6">2026-10-07</text>
<text x="253.2" y="180.5">Bl. 3816 S.5Th</text>
<text x="215.4" y="187.4">Tegernsee - Aufspannpfad</text>
<text x="215.4" y="191.4">Hebel 4</text>
<text x="215.1" y="203">Dateiname</text>
<text x="235" y="203">3816 S.5Th Tegernsee</text>
</g>
<g font-size="4.1">
<text x="32.7" y="22.9">1</text>
<text x="62.7" y="22.9">3</text>
<text x="92.7" y="22.9">5</text>
<text x="122.7" y="22.9">7</text>
<text x="152.7" y="22.9">9</text>
<text x="182.7" y="22.9">11</text>
<text x="218" y="23">Pfadliste:</text>
<text x="218" y="29.6">[2 X 2 · (3207.1+2+3+4+5)]</text>
<text x="218" y="32.9">4 3207.5T</text>
<text x="195.4" y="69.9">55</text>
<text x="10.5" y="82.4">80</text>
<text x="195.4" y="82.4">80</text>
<text x="10.5" y="94.9">105</text>
<text x="195.4" y="94.9">105</text>
<text x="10.5" y="107.4">130</text>
<text x="195.4" y="107.4">130</text>
<text x="10.5" y="122.3">160</text>
<text x="195.4" y="122.3">160</text>
<text x="217.9" y="128">Material</text>
<text x="10.5" y="137.8">190</text>
<text x="195.4" y="137.8">190</text>
<text x="217.9" y="134.5">1</text>
<text x="217.9" y="137.8">2</text>
<text x="217.9" y="141.1">3</text>
<text x="217.9" y="144.4">4</text>
<text x="217.9" y="147.7">5</text>
<text x="10.5" y="150.7">215</text>
<text x="195.4" y="150.7">215</text>
<text x="217.9" y="151">6</text>
<text x="217.9" y="154.3">7</text>
<text x="217.9" y="157.6">8</text>
<text x="217.9" y="161">9</text>
<text x="10.5" y="163.2">240</text>
<text x="195.4" y="163.2">240</text>
<text x="217.9" y="164.3">10</text>
<text x="10.8" y="187.6">290</text>
<text x="195.8" y="187.6">290</text>
<text x="17.7" y="203.2">Halbzeug:---</text>
<text x="32.7" y="199.7">1</text>
<text x="47.7" y="203.2">50x5</text>
<text x="62.7" y="199.7">3</text>
<text x="62.7" y="203.2">...</text>
<text x="77.7" y="203.2">50x5</text>
<text x="92.7" y="199.7">5</text>
<text x="92.7" y="203.2">...</text>
<text x="107.7" y="203.2">50x5</text>
<text x="122.7" y="199.7">7</text>
<text x="122.7" y="203.2">...</text>
<text x="137.7" y="203.2">50x5</text>
<text x="152.7" y="199.7">9</text>
<text x="152.7" y="203.2">...</text>
<text x="167.7" y="203.2">---</text>
<text x="182.7" y="199.7">11</text>
<text x="182.7" y="203.2">---</text>
</g>
<g font-size="3.4">
<text x="195.4" y="38.9">[-8]</text>
<text x="195.4" y="47.5">[9]</text>
<text x="195.4" y="42.9">[0]</text>
<text x="195.4" y="52.5">[19]</text>
<text x="195.4" y="177.5">[270]</text>
</g>
<g font-size="3.1">
<text x="27.6" y="13.6">1</text>
<text x="75.4" y="13.6">2</text>
<text x="123.2" y="13.6">3</text>
<text x="171" y="13.6">4</text>
<text x="218.8" y="13.6">5</text>
<text x="266.6" y="13.6">6</text>
<text x="5.9" y="37.3">A</text>
<text x="5.9" y="84.8">B</text>
<text x="5.8" y="132.3">C</text>
<text x="5.8" y="179.7">D</text>
</g>
<g font-size="2.7" fill="#800000">
<text x="19.1" y="61.9">M...x5 T5 O6</text>
<text x="20.6" y="64.1">F150 I0.6</text>
<text x="22" y="66.3">Y6 S22</text>
</g>
<g font-size="1.4" fill="#800000">
<text x="41.9" y="57.7">&gt;3207.5T</text>
<text x="42.8" y="58.8">M50x5</text>
<text x="43" y="59.9">T5 O6</text>
<text x="131.8" y="57.7">&gt;3207.5T</text>
<text x="132.8" y="58.8">M50x5</text>
<text x="133" y="59.9">T5 O6</text>
<text x="41.9" y="122.8">&gt;3207.5T</text>
<text x="42.8" y="123.9">M50x5</text>
<text x="43" y="125">T5 O6</text>
<text x="131.8" y="122.8">&gt;3207.5T</text>
<text x="132.8" y="123.9">M50x5</text>
<text x="133" y="125">T5 O6</text>
</g>
</svg>
